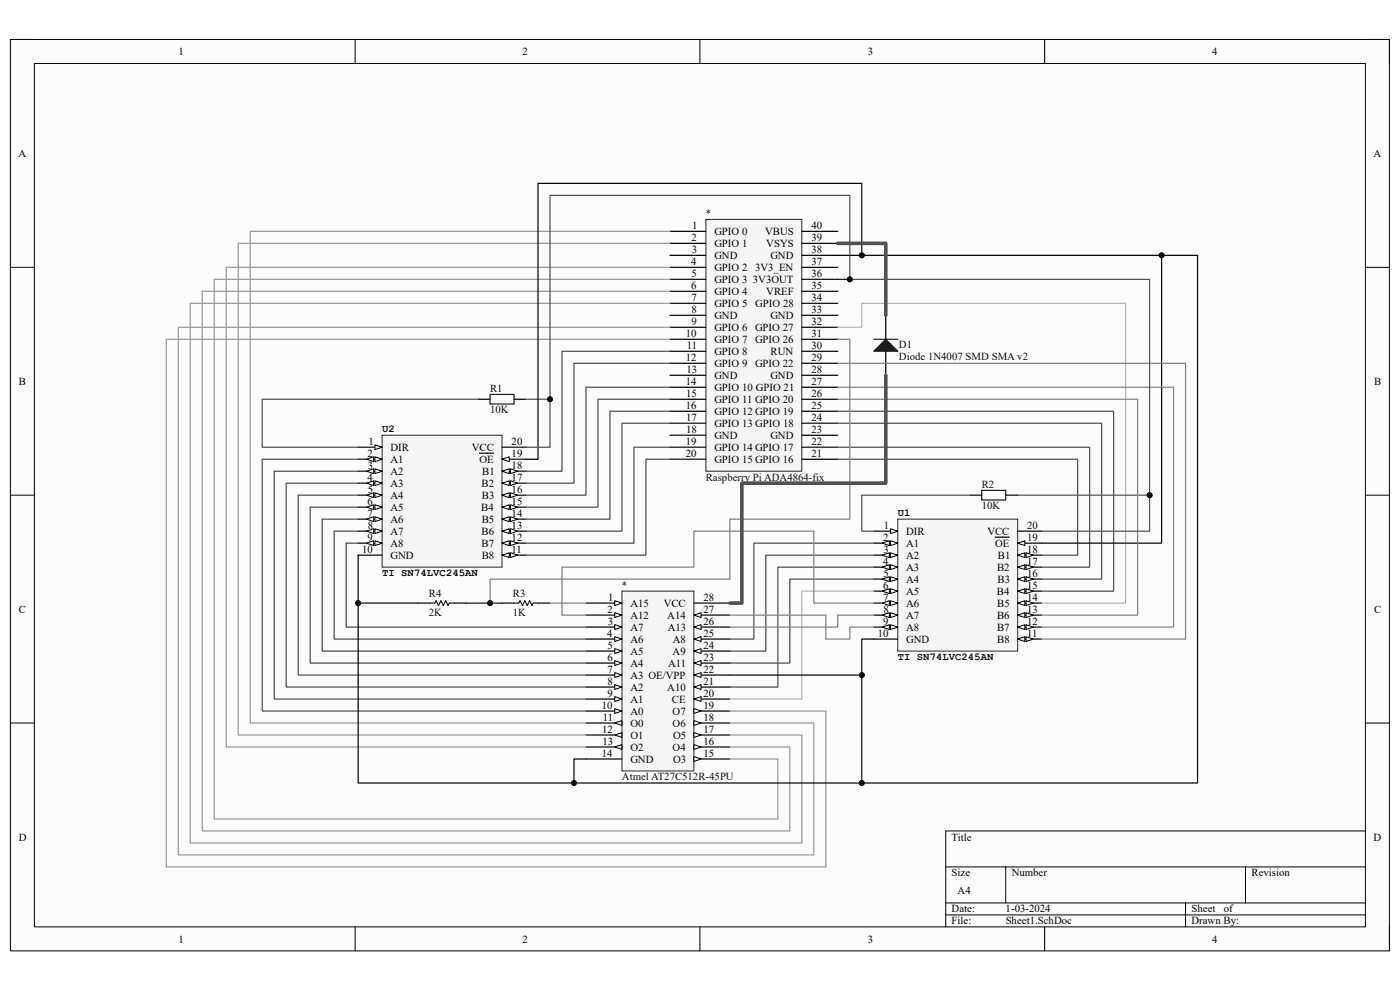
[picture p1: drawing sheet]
<svg xmlns="http://www.w3.org/2000/svg" width="297mm" height="210mm" viewBox="0 0 297 210" stroke-linecap="round" stroke-linejoin="round" font-family="sans-serif">
<path d="M2.2 8.4h292.6v193.3h-292.6z" fill-rule="evenodd" fill="#fcfcfc"/>
<path d="M2.2 8.4h292.6v193.3h-292.6z" fill="none" stroke="#000" stroke-width=".21"/>
<path d="M7.3 13.5h282.4v183.1h-282.4z" fill-rule="evenodd" fill="#fcfcfc"/>
<g fill="none" stroke="#000" stroke-width=".21">
<path d="M2.2 8.4h5.1M7.3 13.5h282.4v183.1h-282.4zM75.3 8.4v5.1M148.5 8.4v5.1M221.6 8.4v5.1M289.7 8.4h5.1v5.1M2.2 56.7h5.1M289.7 56.7h5.1M2.2 105h5.1M289.7 105.1h5.1M2.2 153.4h5.1M289.7 153.4h5.1"/>
<path d="M289.7 176.3h-89.1v20.3M75.3 196.6v5.1M148.5 196.6v5.1M200.6 183.9h89.1M200.6 191.5h89.1M200.6 194.1h89.1M213.4 183.9v7.6M221.6 196.6v5.1M251.5 191.5v5.1M264.2 183.9v7.6M294.8 196.6v5.1"/>
</g>
<path d="M131.9 125.4h15.3v38.2h-15.3z" fill-rule="evenodd" fill="#f5f5f5"/>
<path d="M131.9 125.4h15.3v38.2h-15.3z" fill="none" stroke="#262626" stroke-width=".21"/>
<path d="M124.3 127.9h7.6" fill="none" stroke="#000" stroke-width=".25"/>
<path d="M130.4 127.4l1.5 .5-1.5 .5z" fill="#fbfbfb"/>
<path d="M130.4 127.4l1.5 .5-1.5 .5z" fill="none" stroke="#000" stroke-width=".21"/>
<path d="M124.3 130.5h7.6" fill="none" stroke="#000" stroke-width=".25"/>
<path d="M130.4 130l1.5 .5-1.5 .5z" fill="#fbfbfb"/>
<path d="M130.4 130l1.5 .5-1.5 .5z" fill="none" stroke="#000" stroke-width=".21"/>
<path d="M124.3 133h7.6" fill="none" stroke="#000" stroke-width=".25"/>
<path d="M130.4 132.5l1.5 .5-1.5 .5z" fill="#fbfbfb"/>
<path d="M130.4 132.5l1.5 .5-1.5 .5z" fill="none" stroke="#000" stroke-width=".21"/>
<path d="M124.3 135.6h7.6" fill="none" stroke="#000" stroke-width=".25"/>
<path d="M130.4 135.1l1.5 .5-1.5 .5z" fill="#fbfbfb"/>
<path d="M130.4 135.1l1.5 .5-1.5 .5z" fill="none" stroke="#000" stroke-width=".21"/>
<path d="M124.3 138.1h7.6" fill="none" stroke="#000" stroke-width=".25"/>
<path d="M130.4 137.6l1.5 .5-1.5 .5z" fill="#fbfbfb"/>
<path d="M130.4 137.6l1.5 .5-1.5 .5z" fill="none" stroke="#000" stroke-width=".21"/>
<path d="M124.3 140.7h7.6" fill="none" stroke="#000" stroke-width=".25"/>
<path d="M130.4 140.1l1.5 .6-1.5 .5z" fill="#fbfbfb"/>
<path d="M130.4 140.1l1.5 .6-1.5 .5z" fill="none" stroke="#000" stroke-width=".21"/>
<path d="M124.3 143.2h7.6" fill="none" stroke="#000" stroke-width=".25"/>
<path d="M130.4 142.7l1.5 .5-1.5 .5z" fill="#fbfbfb"/>
<path d="M130.4 142.7l1.5 .5-1.5 .5z" fill="none" stroke="#000" stroke-width=".21"/>
<path d="M124.3 145.7h7.6" fill="none" stroke="#000" stroke-width=".25"/>
<path d="M130.4 145.2l1.5 .5-1.5 .6z" fill="#fbfbfb"/>
<path d="M130.4 145.2l1.5 .5-1.5 .6z" fill="none" stroke="#000" stroke-width=".21"/>
<path d="M124.3 148.3h7.6" fill="none" stroke="#000" stroke-width=".25"/>
<path d="M130.4 147.8l1.5 .5-1.5 .5z" fill="#fbfbfb"/>
<path d="M130.4 147.8l1.5 .5-1.5 .5z" fill="none" stroke="#000" stroke-width=".21"/>
<path d="M124.3 150.8h7.6" fill="none" stroke="#000" stroke-width=".25"/>
<path d="M130.4 150.3l1.5 .5-1.5 .5z" fill="#fbfbfb"/>
<path d="M130.4 150.3l1.5 .5-1.5 .5z" fill="none" stroke="#000" stroke-width=".21"/>
<path d="M124.3 153.4h7.6" fill="none" stroke="#000" stroke-width=".25"/>
<path d="M130.4 153.4l1.5-.5v1z" fill="#fbfbfb"/>
<path d="M130.4 153.4l1.5-.5v1z" fill="none" stroke="#000" stroke-width=".21"/>
<path d="M124.3 155.9h7.6" fill="none" stroke="#000" stroke-width=".25"/>
<path d="M130.4 155.9l1.5-.5v1z" fill="#fbfbfb"/>
<path d="M130.4 155.9l1.5-.5v1z" fill="none" stroke="#000" stroke-width=".21"/>
<path d="M124.3 158.5h7.6" fill="none" stroke="#000" stroke-width=".25"/>
<path d="M130.4 158.5l1.5-.5v1z" fill="#fbfbfb"/>
<path d="M130.4 158.5l1.5-.5v1z" fill="none" stroke="#000" stroke-width=".21"/>
<path d="M124.3 161h7.6M147.2 161h7.6" fill="none" stroke="#000" stroke-width=".25"/>
<path d="M147.2 160.5l1.5 .5-1.5 .5z" fill="#fbfbfb"/>
<path d="M147.2 160.5l1.5 .5-1.5 .5z" fill="none" stroke="#000" stroke-width=".21"/>
<path d="M147.2 158.5h7.6" fill="none" stroke="#000" stroke-width=".25"/>
<path d="M147.2 158l1.5 .5-1.5 .5z" fill="#fbfbfb"/>
<path d="M147.2 158l1.5 .5-1.5 .5z" fill="none" stroke="#000" stroke-width=".21"/>
<path d="M147.2 155.9h7.6" fill="none" stroke="#000" stroke-width=".25"/>
<path d="M147.2 155.4l1.5 .5-1.5 .5z" fill="#fbfbfb"/>
<path d="M147.2 155.4l1.5 .5-1.5 .5z" fill="none" stroke="#000" stroke-width=".21"/>
<path d="M147.2 153.4h7.6" fill="none" stroke="#000" stroke-width=".25"/>
<path d="M147.2 152.9l1.5 .5-1.5 .5z" fill="#fbfbfb"/>
<path d="M147.2 152.9l1.5 .5-1.5 .5z" fill="none" stroke="#000" stroke-width=".21"/>
<path d="M147.2 150.8h7.6" fill="none" stroke="#000" stroke-width=".25"/>
<path d="M147.2 150.3l1.5 .5-1.5 .5z" fill="#fbfbfb"/>
<path d="M147.2 150.3l1.5 .5-1.5 .5z" fill="none" stroke="#000" stroke-width=".21"/>
<path d="M147.2 148.3h7.6" fill="none" stroke="#000" stroke-width=".25"/>
<path d="M147.2 148.3l1.5-.5v1z" fill="#fbfbfb"/>
<path d="M147.2 148.3l1.5-.5v1z" fill="none" stroke="#000" stroke-width=".21"/>
<path d="M147.2 145.7h7.6" fill="none" stroke="#000" stroke-width=".25"/>
<path d="M147.2 145.7l1.5-.5v1.1z" fill="#fbfbfb"/>
<path d="M147.2 145.7l1.5-.5v1.1z" fill="none" stroke="#000" stroke-width=".21"/>
<path d="M147.2 143.2h7.6" fill="none" stroke="#000" stroke-width=".25"/>
<path d="M147.2 143.2l1.5-.5v1z" fill="#fbfbfb"/>
<path d="M147.2 143.2l1.5-.5v1z" fill="none" stroke="#000" stroke-width=".21"/>
<path d="M147.2 140.7h7.6" fill="none" stroke="#000" stroke-width=".25"/>
<path d="M147.2 140.7l1.5-.6v1.1z" fill="#fbfbfb"/>
<path d="M147.2 140.7l1.5-.6v1.1z" fill="none" stroke="#000" stroke-width=".21"/>
<path d="M147.2 138.1h7.6" fill="none" stroke="#000" stroke-width=".25"/>
<path d="M147.2 138.1l1.5-.5v1z" fill="#fbfbfb"/>
<path d="M147.2 138.1l1.5-.5v1z" fill="none" stroke="#000" stroke-width=".21"/>
<path d="M147.2 135.6h7.6" fill="none" stroke="#000" stroke-width=".25"/>
<path d="M147.2 135.6l1.5-.5v1z" fill="#fbfbfb"/>
<path d="M147.2 135.6l1.5-.5v1z" fill="none" stroke="#000" stroke-width=".21"/>
<path d="M147.2 133h7.6" fill="none" stroke="#000" stroke-width=".25"/>
<path d="M147.2 133l1.5-.5v1z" fill="#fbfbfb"/>
<path d="M147.2 133l1.5-.5v1z" fill="none" stroke="#000" stroke-width=".21"/>
<path d="M147.2 130.5h7.6" fill="none" stroke="#000" stroke-width=".25"/>
<path d="M147.2 130.5l1.5-.5v1z" fill="#fbfbfb"/>
<path d="M147.2 130.5l1.5-.5v1z" fill="none" stroke="#000" stroke-width=".21"/>
<path d="M147.2 127.9h7.6" fill="none" stroke="#000" stroke-width=".25"/>
<path d="M149.8 46.5h20.3v53.5h-20.3z" fill-rule="evenodd" fill="#f5f5f5"/>
<path d="M149.8 46.5h20.3v53.5h-20.3z" fill="none" stroke="#262626" stroke-width=".21"/>
<g fill="none" stroke="#000" stroke-width=".25">
<path d="M142.1 49.1h7.7M142.1 51.6h7.7M142.1 54.2h7.7M142.1 56.7h7.7M142.1 59.3h7.7M170.1 49.1h7.6M170.1 51.6h7.6M170.1 54.2h7.6M170.1 56.7h7.6M170.1 59.3h7.6M142.1 61.8h7.7M142.1 64.3h7.7"/>
<path d="M142.1 66.9h7.7M142.1 69.4h7.7M142.1 72h7.7M142.1 74.5h7.7M142.1 77.1h7.7M142.1 79.6h7.7M170.1 61.8h7.6M170.1 64.3h7.6M170.1 66.9h7.6M170.1 69.4h7.6M170.1 72h7.6M170.1 74.5h7.6"/>
<path d="M170.1 77.1h7.6M170.1 79.6h7.6M142.1 82.1h7.7M142.1 84.7h7.7M142.1 87.2h7.7M142.1 89.8h7.7M142.1 92.3h7.7M142.1 94.9h7.7M142.1 97.4h7.7M170.1 82.1h7.6M170.1 84.7h7.6M170.1 87.2h7.6"/>
<path d="M170.1 89.8h7.6M170.1 92.3h7.6M170.1 94.9h7.6M170.1 97.4h7.6"/>
</g>
<path d="M190.5 110.1h25.4v28h-25.4z" fill-rule="evenodd" fill="#f5f5f5"/>
<path d="M190.5 110.1h25.4v28h-25.4z" fill="none" stroke="#262626" stroke-width=".21"/>
<path d="M185.4 112.7h5.1" fill="none" stroke="#000" stroke-width=".25"/>
<path d="M188.9 112.2l1.6 .5-1.6 .5z" fill="#fbfbfb"/>
<path d="M188.9 112.2l1.6 .5-1.6 .5z" fill="none" stroke="#000" stroke-width=".21"/>
<path d="M185.4 115.2h5.1" fill="none" stroke="#000" stroke-width=".25"/>
<path d="M188.9 114.7l1.6 .5-1.6 .5z" fill="#fbfbfb"/>
<path d="M188.9 114.7l1.6 .5-1.6 .5z" fill="none" stroke="#000" stroke-width=".21"/>
<path d="M187.2 115.2l1.5-.5v1z" fill="#fbfbfb"/>
<path d="M187.2 115.2l1.5-.5v1z" fill="none" stroke="#000" stroke-width=".21"/>
<path d="M185.4 117.8h5.1" fill="none" stroke="#000" stroke-width=".25"/>
<path d="M188.9 117.3l1.6 .5-1.6 .5z" fill="#fbfbfb"/>
<path d="M188.9 117.3l1.6 .5-1.6 .5z" fill="none" stroke="#000" stroke-width=".21"/>
<path d="M187.2 117.8l1.5-.5v1z" fill="#fbfbfb"/>
<path d="M187.2 117.8l1.5-.5v1z" fill="none" stroke="#000" stroke-width=".21"/>
<path d="M185.4 120.3h5.1" fill="none" stroke="#000" stroke-width=".25"/>
<path d="M188.9 119.8l1.6 .5-1.6 .5z" fill="#fbfbfb"/>
<path d="M188.9 119.8l1.6 .5-1.6 .5z" fill="none" stroke="#000" stroke-width=".21"/>
<path d="M187.2 120.3l1.5-.5v1z" fill="#fbfbfb"/>
<path d="M187.2 120.3l1.5-.5v1z" fill="none" stroke="#000" stroke-width=".21"/>
<path d="M185.4 122.9h5.1" fill="none" stroke="#000" stroke-width=".25"/>
<path d="M188.9 122.3l1.6 .6-1.6 .5z" fill="#fbfbfb"/>
<path d="M188.9 122.3l1.6 .6-1.6 .5z" fill="none" stroke="#000" stroke-width=".21"/>
<path d="M187.2 122.9l1.5-.6v1.1z" fill="#fbfbfb"/>
<path d="M187.2 122.9l1.5-.6v1.1z" fill="none" stroke="#000" stroke-width=".21"/>
<path d="M185.4 125.4h5.1" fill="none" stroke="#000" stroke-width=".25"/>
<path d="M188.9 124.9l1.6 .5-1.6 .5z" fill="#fbfbfb"/>
<path d="M188.9 124.9l1.6 .5-1.6 .5z" fill="none" stroke="#000" stroke-width=".21"/>
<path d="M187.2 125.4l1.5-.5v1z" fill="#fbfbfb"/>
<path d="M187.2 125.4l1.5-.5v1z" fill="none" stroke="#000" stroke-width=".21"/>
<path d="M185.4 127.9h5.1" fill="none" stroke="#000" stroke-width=".25"/>
<path d="M188.9 127.4l1.6 .5-1.6 .5z" fill="#fbfbfb"/>
<path d="M188.9 127.4l1.6 .5-1.6 .5z" fill="none" stroke="#000" stroke-width=".21"/>
<path d="M187.2 127.9l1.5-.5v1z" fill="#fbfbfb"/>
<path d="M187.2 127.9l1.5-.5v1z" fill="none" stroke="#000" stroke-width=".21"/>
<path d="M185.4 130.5h5.1" fill="none" stroke="#000" stroke-width=".25"/>
<path d="M188.9 130l1.6 .5-1.6 .5z" fill="#fbfbfb"/>
<path d="M188.9 130l1.6 .5-1.6 .5z" fill="none" stroke="#000" stroke-width=".21"/>
<path d="M187.2 130.5l1.5-.5v1z" fill="#fbfbfb"/>
<path d="M187.2 130.5l1.5-.5v1z" fill="none" stroke="#000" stroke-width=".21"/>
<path d="M185.4 133h5.1" fill="none" stroke="#000" stroke-width=".25"/>
<path d="M188.9 132.5l1.6 .5-1.6 .5z" fill="#fbfbfb"/>
<path d="M188.9 132.5l1.6 .5-1.6 .5z" fill="none" stroke="#000" stroke-width=".21"/>
<path d="M187.2 133l1.5-.5v1z" fill="#fbfbfb"/>
<path d="M187.2 133l1.5-.5v1z" fill="none" stroke="#000" stroke-width=".21"/>
<path d="M185.4 135.6h5.1M215.9 135.6h5.1" fill="none" stroke="#000" stroke-width=".25"/>
<path d="M215.9 135.6l1.5-.5v1z" fill="#fbfbfb"/>
<path d="M215.9 135.6l1.5-.5v1z" fill="none" stroke="#000" stroke-width=".21"/>
<path d="M217.7 135.1l1.5 .5-1.5 .5z" fill="#fbfbfb"/>
<path d="M217.7 135.1l1.5 .5-1.5 .5z" fill="none" stroke="#000" stroke-width=".21"/>
<path d="M215.9 133h5.1" fill="none" stroke="#000" stroke-width=".25"/>
<path d="M215.9 133l1.5-.5v1z" fill="#fbfbfb"/>
<path d="M215.9 133l1.5-.5v1z" fill="none" stroke="#000" stroke-width=".21"/>
<path d="M217.7 132.5l1.5 .5-1.5 .5z" fill="#fbfbfb"/>
<path d="M217.7 132.5l1.5 .5-1.5 .5z" fill="none" stroke="#000" stroke-width=".21"/>
<path d="M215.9 130.5h5.1" fill="none" stroke="#000" stroke-width=".25"/>
<path d="M215.9 130.5l1.5-.5v1z" fill="#fbfbfb"/>
<path d="M215.9 130.5l1.5-.5v1z" fill="none" stroke="#000" stroke-width=".21"/>
<path d="M217.7 130l1.5 .5-1.5 .5z" fill="#fbfbfb"/>
<path d="M217.7 130l1.5 .5-1.5 .5z" fill="none" stroke="#000" stroke-width=".21"/>
<path d="M215.9 127.9h5.1" fill="none" stroke="#000" stroke-width=".25"/>
<path d="M215.9 127.9l1.5-.5v1z" fill="#fbfbfb"/>
<path d="M215.9 127.9l1.5-.5v1z" fill="none" stroke="#000" stroke-width=".21"/>
<path d="M217.7 127.4l1.5 .5-1.5 .5z" fill="#fbfbfb"/>
<path d="M217.7 127.4l1.5 .5-1.5 .5z" fill="none" stroke="#000" stroke-width=".21"/>
<path d="M215.9 125.4h5.1" fill="none" stroke="#000" stroke-width=".25"/>
<path d="M215.9 125.4l1.5-.5v1z" fill="#fbfbfb"/>
<path d="M215.9 125.4l1.5-.5v1z" fill="none" stroke="#000" stroke-width=".21"/>
<path d="M217.7 124.9l1.5 .5-1.5 .5z" fill="#fbfbfb"/>
<path d="M217.7 124.9l1.5 .5-1.5 .5z" fill="none" stroke="#000" stroke-width=".21"/>
<path d="M215.9 122.9h5.1" fill="none" stroke="#000" stroke-width=".25"/>
<path d="M215.9 122.9l1.5-.6v1.1z" fill="#fbfbfb"/>
<path d="M215.9 122.9l1.5-.6v1.1z" fill="none" stroke="#000" stroke-width=".21"/>
<path d="M217.7 122.3l1.5 .6-1.5 .5z" fill="#fbfbfb"/>
<path d="M217.7 122.3l1.5 .6-1.5 .5z" fill="none" stroke="#000" stroke-width=".21"/>
<path d="M215.9 120.3h5.1" fill="none" stroke="#000" stroke-width=".25"/>
<path d="M215.9 120.3l1.5-.5v1z" fill="#fbfbfb"/>
<path d="M215.9 120.3l1.5-.5v1z" fill="none" stroke="#000" stroke-width=".21"/>
<path d="M217.7 119.8l1.5 .5-1.5 .5z" fill="#fbfbfb"/>
<path d="M217.7 119.8l1.5 .5-1.5 .5z" fill="none" stroke="#000" stroke-width=".21"/>
<path d="M215.9 117.8h5.1" fill="none" stroke="#000" stroke-width=".25"/>
<path d="M215.9 117.8l1.5-.5v1z" fill="#fbfbfb"/>
<path d="M215.9 117.8l1.5-.5v1z" fill="none" stroke="#000" stroke-width=".21"/>
<path d="M217.7 117.3l1.5 .5-1.5 .5z" fill="#fbfbfb"/>
<path d="M217.7 117.3l1.5 .5-1.5 .5z" fill="none" stroke="#000" stroke-width=".21"/>
<path d="M215.9 115.2h5.1" fill="none" stroke="#000" stroke-width=".25"/>
<path d="M215.9 115.2l1.5-.5v1z" fill="#fbfbfb"/>
<path d="M215.9 115.2l1.5-.5v1z" fill="none" stroke="#000" stroke-width=".21"/>
<path d="M211.1 114h3M215.9 112.7h5.1" fill="none" stroke="#000" stroke-width=".25"/>
<path d="M81.1 92.3h25.4v28h-25.4z" fill-rule="evenodd" fill="#f5f5f5"/>
<path d="M81.1 92.3h25.4v28h-25.4z" fill="none" stroke="#262626" stroke-width=".21"/>
<path d="M76 94.9h5.1" fill="none" stroke="#000" stroke-width=".25"/>
<path d="M79.5 94.4l1.6 .5-1.6 .5z" fill="#fbfbfb"/>
<path d="M79.5 94.4l1.6 .5-1.6 .5z" fill="none" stroke="#000" stroke-width=".21"/>
<path d="M76 97.4h5.1" fill="none" stroke="#000" stroke-width=".25"/>
<path d="M79.5 96.9l1.6 .5-1.6 .5z" fill="#fbfbfb"/>
<path d="M79.5 96.9l1.6 .5-1.6 .5z" fill="none" stroke="#000" stroke-width=".21"/>
<path d="M77.8 97.4l1.5-.5v1z" fill="#fbfbfb"/>
<path d="M77.8 97.4l1.5-.5v1z" fill="none" stroke="#000" stroke-width=".21"/>
<path d="M76 100h5.1" fill="none" stroke="#000" stroke-width=".25"/>
<path d="M79.5 99.4l1.6 .6-1.6 .5z" fill="#fbfbfb"/>
<path d="M79.5 99.4l1.6 .6-1.6 .5z" fill="none" stroke="#000" stroke-width=".21"/>
<path d="M77.8 100l1.5-.6v1.1z" fill="#fbfbfb"/>
<path d="M77.8 100l1.5-.6v1.1z" fill="none" stroke="#000" stroke-width=".21"/>
<path d="M76 102.5h5.1" fill="none" stroke="#000" stroke-width=".25"/>
<path d="M79.5 102l1.6 .5-1.6 .5z" fill="#fbfbfb"/>
<path d="M79.5 102l1.6 .5-1.6 .5z" fill="none" stroke="#000" stroke-width=".21"/>
<path d="M77.8 102.5l1.5-.5v1z" fill="#fbfbfb"/>
<path d="M77.8 102.5l1.5-.5v1z" fill="none" stroke="#000" stroke-width=".21"/>
<path d="M76 105h5.1" fill="none" stroke="#000" stroke-width=".25"/>
<path d="M79.5 104.5l1.6 .5-1.6 .6z" fill="#fbfbfb"/>
<path d="M79.5 104.5l1.6 .5-1.6 .6z" fill="none" stroke="#000" stroke-width=".21"/>
<path d="M77.8 105l1.5-.5v1.1z" fill="#fbfbfb"/>
<path d="M77.8 105l1.5-.5v1.1z" fill="none" stroke="#000" stroke-width=".21"/>
<path d="M76 107.6h5.1" fill="none" stroke="#000" stroke-width=".25"/>
<path d="M79.5 107.1l1.6 .5-1.6 .5z" fill="#fbfbfb"/>
<path d="M79.5 107.1l1.6 .5-1.6 .5z" fill="none" stroke="#000" stroke-width=".21"/>
<path d="M77.8 107.6l1.5-.5v1z" fill="#fbfbfb"/>
<path d="M77.8 107.6l1.5-.5v1z" fill="none" stroke="#000" stroke-width=".21"/>
<path d="M76 110.1h5.1" fill="none" stroke="#000" stroke-width=".25"/>
<path d="M79.5 109.6l1.6 .5-1.6 .5z" fill="#fbfbfb"/>
<path d="M79.5 109.6l1.6 .5-1.6 .5z" fill="none" stroke="#000" stroke-width=".21"/>
<path d="M77.8 110.1l1.5-.5v1z" fill="#fbfbfb"/>
<path d="M77.8 110.1l1.5-.5v1z" fill="none" stroke="#000" stroke-width=".21"/>
<path d="M76 112.7h5.1" fill="none" stroke="#000" stroke-width=".25"/>
<path d="M79.5 112.2l1.6 .5-1.6 .5z" fill="#fbfbfb"/>
<path d="M79.5 112.2l1.6 .5-1.6 .5z" fill="none" stroke="#000" stroke-width=".21"/>
<path d="M77.8 112.7l1.5-.5v1z" fill="#fbfbfb"/>
<path d="M77.8 112.7l1.5-.5v1z" fill="none" stroke="#000" stroke-width=".21"/>
<path d="M76 115.2h5.1" fill="none" stroke="#000" stroke-width=".25"/>
<path d="M79.5 114.7l1.6 .5-1.6 .5z" fill="#fbfbfb"/>
<path d="M79.5 114.7l1.6 .5-1.6 .5z" fill="none" stroke="#000" stroke-width=".21"/>
<path d="M77.8 115.2l1.5-.5v1z" fill="#fbfbfb"/>
<path d="M77.8 115.2l1.5-.5v1z" fill="none" stroke="#000" stroke-width=".21"/>
<path d="M76 117.8h5.1M106.5 117.8h5.1" fill="none" stroke="#000" stroke-width=".25"/>
<path d="M106.5 117.8l1.5-.5v1z" fill="#fbfbfb"/>
<path d="M106.5 117.8l1.5-.5v1z" fill="none" stroke="#000" stroke-width=".21"/>
<path d="M108.3 117.3l1.5 .5-1.5 .5z" fill="#fbfbfb"/>
<path d="M108.3 117.3l1.5 .5-1.5 .5z" fill="none" stroke="#000" stroke-width=".21"/>
<path d="M106.5 115.2h5.1" fill="none" stroke="#000" stroke-width=".25"/>
<path d="M106.5 115.2l1.5-.5v1z" fill="#fbfbfb"/>
<path d="M106.5 115.2l1.5-.5v1z" fill="none" stroke="#000" stroke-width=".21"/>
<path d="M108.3 114.7l1.5 .5-1.5 .5z" fill="#fbfbfb"/>
<path d="M108.3 114.7l1.5 .5-1.5 .5z" fill="none" stroke="#000" stroke-width=".21"/>
<path d="M106.5 112.7h5.1" fill="none" stroke="#000" stroke-width=".25"/>
<path d="M106.5 112.7l1.5-.5v1z" fill="#fbfbfb"/>
<path d="M106.5 112.7l1.5-.5v1z" fill="none" stroke="#000" stroke-width=".21"/>
<path d="M108.3 112.2l1.5 .5-1.5 .5z" fill="#fbfbfb"/>
<path d="M108.3 112.2l1.5 .5-1.5 .5z" fill="none" stroke="#000" stroke-width=".21"/>
<path d="M106.5 110.1h5.1" fill="none" stroke="#000" stroke-width=".25"/>
<path d="M106.5 110.1l1.5-.5v1z" fill="#fbfbfb"/>
<path d="M106.5 110.1l1.5-.5v1z" fill="none" stroke="#000" stroke-width=".21"/>
<path d="M108.3 109.6l1.5 .5-1.5 .5z" fill="#fbfbfb"/>
<path d="M108.3 109.6l1.5 .5-1.5 .5z" fill="none" stroke="#000" stroke-width=".21"/>
<path d="M106.5 107.6h5.1" fill="none" stroke="#000" stroke-width=".25"/>
<path d="M106.5 107.6l1.5-.5v1z" fill="#fbfbfb"/>
<path d="M106.5 107.6l1.5-.5v1z" fill="none" stroke="#000" stroke-width=".21"/>
<path d="M108.3 107.1l1.5 .5-1.5 .5z" fill="#fbfbfb"/>
<path d="M108.3 107.1l1.5 .5-1.5 .5z" fill="none" stroke="#000" stroke-width=".21"/>
<path d="M106.5 105h5.1" fill="none" stroke="#000" stroke-width=".25"/>
<path d="M106.5 105l1.5-.5v1.1z" fill="#fbfbfb"/>
<path d="M106.5 105l1.5-.5v1.1z" fill="none" stroke="#000" stroke-width=".21"/>
<path d="M108.3 104.5l1.5 .5-1.5 .6z" fill="#fbfbfb"/>
<path d="M108.3 104.5l1.5 .5-1.5 .6z" fill="none" stroke="#000" stroke-width=".21"/>
<path d="M106.5 102.5h5.1" fill="none" stroke="#000" stroke-width=".25"/>
<path d="M106.5 102.5l1.5-.5v1z" fill="#fbfbfb"/>
<path d="M106.5 102.5l1.5-.5v1z" fill="none" stroke="#000" stroke-width=".21"/>
<path d="M108.3 102l1.5 .5-1.5 .5z" fill="#fbfbfb"/>
<path d="M108.3 102l1.5 .5-1.5 .5z" fill="none" stroke="#000" stroke-width=".21"/>
<path d="M106.5 100h5.1" fill="none" stroke="#000" stroke-width=".25"/>
<path d="M106.5 100l1.5-.6v1.1z" fill="#fbfbfb"/>
<path d="M106.5 100l1.5-.6v1.1z" fill="none" stroke="#000" stroke-width=".21"/>
<path d="M108.3 99.4l1.5 .6-1.5 .5z" fill="#fbfbfb"/>
<path d="M108.3 99.4l1.5 .6-1.5 .5z" fill="none" stroke="#000" stroke-width=".21"/>
<path d="M106.5 97.4h5.1" fill="none" stroke="#000" stroke-width=".25"/>
<path d="M106.5 97.4l1.5-.5v1z" fill="#fbfbfb"/>
<path d="M106.5 97.4l1.5-.5v1z" fill="none" stroke="#000" stroke-width=".21"/>
<path d="M187.9 66.9v5.1M187.9 74.5v5.1M101.4 84.7h2.6M101.7 96.1h3M106.5 94.9h5.1M109.1 84.7h2.5M205.7 105.1h2.6M213.4 105.1h2.5M88.7 127.9h2.5M96.3 127.9h2.6M106.5 127.9h2.6M114.1 127.9h2.6" fill="none" stroke="#000" stroke-width=".25"/>
<path d="M104 83.7h5.1v2h-5.1zM208.3 104h5.1v2.1h-5.1zM91.2 127.9h1.1l.2-.5 .5 1 .5-1 .5 1 .6-1 .5 1 .2-.5h1M109.1 127.9h1l.2-.5 .5 1 .5-1 .5 1 .6-1 .5 1 .2-.5h1" fill="none" stroke="#1c1c1c" stroke-width=".25"/>
<path d="M187.9 72l2.6 2.5h-5.1z" fill="#1c1c1c"/>
<path d="M185.4 72h5.1M187.9 72l2.6 2.5h-5.1z" fill="none" stroke="#1c1c1c" stroke-width=".25"/>
<path d="M142.1 49.1h-89v104.3h71.2M142.1 51.6h-91.6v104.3h73.8M142.1 56.7h-94.1v101.8h76.3M142.1 59.3h-96.6v114.4h119.5v-12.7h-10.2M142.1 61.8h-99.2v114.5h124.7v-17.8h-12.8M142.1 64.3h-101.7v114.5h129.7v-22.9h-15.3M142.1 69.4h-104.3v112h134.9v-28h-17.9M142.1 72h-106.8v111.9h139.9v-33.1h-20.4" fill="none" stroke="#969696" stroke-width=".25"/>
<g fill="none" stroke="#4a4a4a" stroke-width=".25">
<path d="M142.1 74.5h-22.9v25.5h-7.6M142.1 77.1h-20.3v25.4h-10.2M76 97.4h-20.4v53.4h68.7M76 100h-17.8v48.3h66.1M142.1 82.1h-17.8v22.9h-12.7M142.1 84.7h-15.2v22.9h-15.3M142.1 87.2h-12.7v22.9h-17.8M142.1 89.8h-10.2v22.9h-20.3M142.1 94.9h-7.6v20.3h-22.9M142.1 97.4h-5.1v20.4h-25.4M177.7 97.4h50.9v20.4h-7.6M177.7 94.9h53.5v25.4h-10.2"/>
<path d="M177.7 89.8h56v33.1h-12.7M177.7 87.2h58.6v38.2h-15.3M76 102.5h-15.3v43.2h63.6M76 105h-12.7v38.2h61M76 107.6h-10.2v33.1h58.5M76 110.1h-7.7v28h56M76 112.7h-5.1v22.9h53.4M76 115.2h-2.6v17.8h50.9M185.4 115.2h-25.5v20.4h-5.1M185.4 117.8h-22.9v20.3h-7.7M185.4 120.3h-20.4v25.5h-10.2M185.4 122.9h-17.8v17.8h-12.8"/>
</g>
<path d="M177.7 69.4h5.1v-5.1h56v63.6h-17.8M185.4 125.4h-15.3v22.9h-15.3" fill="none" stroke="#b2b2b2" stroke-width=".25"/>
<path d="M101.4 84.7h-45.8v10.2h20.4M111.6 84.7h5.1" fill="none" stroke="#4c4c4c" stroke-width=".25"/>
<circle cx="116.7" cy="84.7" r=".51" fill="#0e0e0e"/>
<circle cx="116.7" cy="84.7" r=".51" fill="none" stroke="#0e0e0e" stroke-width=".21"/>
<path d="M182.8 54.2v-15.3h-68.7v58.5h-2.5" fill="none" stroke="#000" stroke-width=".25"/>
<circle cx="182.8" cy="54.2" r=".51" fill="#0e0e0e"/>
<circle cx="182.8" cy="54.2" r=".51" fill="none" stroke="#0e0e0e" stroke-width=".21"/>
<path d="M205.7 105.1h-22.9v7.6h2.6M215.9 105.1h28" fill="none" stroke="#4c4c4c" stroke-width=".25"/>
<circle cx="243.9" cy="105.1" r=".51" fill="#0e0e0e"/>
<circle cx="243.9" cy="105.1" r=".51" fill="none" stroke="#0e0e0e" stroke-width=".21"/>
<path d="M177.7 54.2h68.7v61h-25.4" fill="none" stroke="#000" stroke-width=".25"/>
<circle cx="182.8" cy="54.2" r=".51" fill="#0e0e0e"/>
<circle cx="182.8" cy="54.2" r=".51" fill="none" stroke="#0e0e0e" stroke-width=".21"/>
<circle cx="246.4" cy="54.2" r=".51" fill="#0e0e0e"/>
<circle cx="246.4" cy="54.2" r=".51" fill="none" stroke="#0e0e0e" stroke-width=".21"/>
<path d="M177.7 77.1h73.8v58.5h-30.5M177.7 84.7h63.6v45.8h-20.3M177.7 82.1h71.3v50.9h-28M116.7 127.9h7.6M154.8 130.5h20.4v5.1h5.1v-2.6h5.1M185.4 127.9h-12.7v-15.2h-25.5v7.6h-28v10.2h5.1M185.4 130.5h-7.7v2.5h-22.9" fill="none" stroke="#7f7f7f" stroke-width=".25"/>
<path d="M98.9 127.9h7.6" fill="none" stroke="#0e0e0e" stroke-width=".25"/>
<circle cx="104" cy="127.9" r=".51" fill="#0e0e0e"/>
<circle cx="104" cy="127.9" r=".51" fill="none" stroke="#0e0e0e" stroke-width=".21"/>
<path d="M76 127.9h12.7" fill="none" stroke="#000" stroke-width=".25"/>
<circle cx="76" cy="127.9" r=".51" fill="#0e0e0e"/>
<circle cx="76" cy="127.9" r=".51" fill="none" stroke="#0e0e0e" stroke-width=".21"/>
<path d="M177.7 72h2.6v38.1h-25.5v12.8h-50.8v5" fill="none" stroke="#7f7f7f" stroke-width=".25"/>
<circle cx="104" cy="127.9" r=".51" fill="#0e0e0e"/>
<circle cx="104" cy="127.9" r=".51" fill="none" stroke="#0e0e0e" stroke-width=".21"/>
<path d="M111.6 94.9h5.1v-53.5h63.6v17.9h63.6v53.4h-22.9" fill="none" stroke="#4c4c4c" stroke-width=".25"/>
<circle cx="116.7" cy="84.7" r=".51" fill="#0e0e0e"/>
<circle cx="116.7" cy="84.7" r=".51" fill="none" stroke="#0e0e0e" stroke-width=".21"/>
<circle cx="180.3" cy="59.3" r=".51" fill="#0e0e0e"/>
<circle cx="180.3" cy="59.3" r=".51" fill="none" stroke="#0e0e0e" stroke-width=".21"/>
<circle cx="243.9" cy="105.1" r=".51" fill="#0e0e0e"/>
<circle cx="243.9" cy="105.1" r=".51" fill="none" stroke="#0e0e0e" stroke-width=".21"/>
<path d="M177.7 59.3h2.6" fill="none" stroke="#0e0e0e" stroke-width=".25"/>
<circle cx="180.3" cy="59.3" r=".51" fill="#0e0e0e"/>
<circle cx="180.3" cy="59.3" r=".51" fill="none" stroke="#0e0e0e" stroke-width=".21"/>
<path d="M124.3 161h-2.5v5.1" fill="none" stroke="#000" stroke-width=".25"/>
<circle cx="121.8" cy="166.1" r=".51" fill="#0e0e0e"/>
<circle cx="121.8" cy="166.1" r=".51" fill="none" stroke="#0e0e0e" stroke-width=".21"/>
<path d="M154.8 143.2h28" fill="none" stroke="#000" stroke-width=".25"/>
<circle cx="182.8" cy="143.2" r=".51" fill="#0e0e0e"/>
<circle cx="182.8" cy="143.2" r=".51" fill="none" stroke="#0e0e0e" stroke-width=".21"/>
<path d="M246.4 54.2h7.7v111.9h-71.3" fill="none" stroke="#000" stroke-width=".25"/>
<circle cx="182.8" cy="166.1" r=".51" fill="#0e0e0e"/>
<circle cx="182.8" cy="166.1" r=".51" fill="none" stroke="#0e0e0e" stroke-width=".21"/>
<circle cx="246.4" cy="54.2" r=".51" fill="#0e0e0e"/>
<circle cx="246.4" cy="54.2" r=".51" fill="none" stroke="#0e0e0e" stroke-width=".21"/>
<path d="M76 117.8v48.3h106.8v-30.5h2.6" fill="none" stroke="#000" stroke-width=".25"/>
<circle cx="76" cy="127.9" r=".51" fill="#0e0e0e"/>
<circle cx="76" cy="127.9" r=".51" fill="none" stroke="#0e0e0e" stroke-width=".21"/>
<circle cx="121.8" cy="166.1" r=".51" fill="#0e0e0e"/>
<circle cx="121.8" cy="166.1" r=".51" fill="none" stroke="#0e0e0e" stroke-width=".21"/>
<circle cx="182.8" cy="166.1" r=".51" fill="#0e0e0e"/>
<circle cx="182.8" cy="166.1" r=".51" fill="none" stroke="#0e0e0e" stroke-width=".21"/>
<circle cx="182.8" cy="143.2" r=".51" fill="#0e0e0e"/>
<circle cx="182.8" cy="143.2" r=".51" fill="none" stroke="#0e0e0e" stroke-width=".21"/>
<path d="M177.7 51.6h10.2v15.3M187.9 79.6v22.9h-30.5v25.4h-2.6" fill="none" stroke="#4c4c4c" stroke-width=".76"/>
<g font-size="2.3">
<text x="37.9" y="11.7">1</text>
<text x="110.9" y="11.7">2</text>
<text x="184.1" y="11.7">3</text>
<text x="257.1" y="11.7">4</text>
<text x="3.9" y="33.3">A</text>
<text x="291.4" y="33.3">A</text>
<text x="146.7" y="51.1">2</text>
<text x="146.8" y="53.6">3</text>
<text x="146.9" y="48.6">1</text>
<text x="151.6" y="49.8">GPIO 0</text>
<text x="151.6" y="52.4">GPIO 1</text>
<text x="162.3" y="49.8">VBUS</text>
<text x="162.6" y="52.4">VSYS</text>
<text x="172.1" y="48.6">40</text>
<text x="172.1" y="51.1">39</text>
<text x="172.1" y="53.6">38</text>
<text x="146.6" y="56.2">4</text>
<text x="146.7" y="58.7">5</text>
<text x="151.6" y="54.9">GND</text>
<text x="151.6" y="57.4">GPIO 2</text>
<text x="151.6" y="60">GPIO 3</text>
<text x="159.7" y="60">3V3OUT</text>
<text x="160.2" y="57.4">3V3_EN</text>
<text x="163.4" y="54.9">GND</text>
<text x="172.1" y="56.2">37</text>
<text x="172.1" y="58.7">36</text>
<text x="146.6" y="61.3">6</text>
<text x="146.7" y="63.8">7</text>
<text x="151.6" y="62.6">GPIO 4</text>
<text x="151.6" y="65.1">GPIO 5</text>
<text x="160.2" y="65.1">GPIO 28</text>
<text x="162.6" y="62.6">VREF</text>
<text x="172.1" y="61.3">35</text>
<text x="172.1" y="63.8">34</text>
<text x="145.5" y="71.5">10</text>
<text x="146.7" y="66.4">8</text>
<text x="146.7" y="68.9">9</text>
<text x="151.6" y="67.6">GND</text>
<text x="151.6" y="70.2">GPIO 6 GPIO 27</text>
<text x="163.4" y="67.6">GND</text>
<text x="172.1" y="66.4">33</text>
<text x="172.1" y="68.9">32</text>
<text x="172.1" y="71.5">31</text>
<text x="145.5" y="76.5">12</text>
<text x="145.7" y="74">11</text>
<text x="151.6" y="72.7">GPIO 7 GPIO 26</text>
<text x="151.6" y="75.3">GPIO 8</text>
<text x="151.6" y="77.8">GPIO 9 GPIO 22</text>
<text x="163.5" y="75.3">RUN</text>
<text x="172.1" y="74">30</text>
<text x="172.1" y="76.5">29</text>
<text x="4" y="81.6">B</text>
<text x="145.5" y="81.6">14</text>
<text x="145.6" y="79.1">13</text>
<text x="151.6" y="80.3">GND</text>
<text x="151.6" y="82.9">GPIO 10 GPIO 21</text>
<text x="163.4" y="80.3">GND</text>
<text x="172.1" y="79.1">28</text>
<text x="172.1" y="81.6">27</text>
<text x="291.5" y="81.6">B</text>
<text x="145.5" y="86.7">16</text>
<text x="145.5" y="89.3">17</text>
<text x="145.6" y="84.2">15</text>
<text x="151.6" y="85.4">GPIO 11 GPIO 20</text>
<text x="151.6" y="88">GPIO 12 GPIO 19</text>
<text x="172.1" y="84.2">26</text>
<text x="172.1" y="86.7">25</text>
<text x="172.1" y="89.3">24</text>
<text x="78.1" y="94.4">1</text>
<text x="82.8" y="95.6">DIR</text>
<text x="100.1" y="95.6">VCC</text>
<text x="108.5" y="94.4">20</text>
<text x="145.5" y="94.4">19</text>
<text x="145.5" y="91.8">18</text>
<text x="151.6" y="90.6">GPIO 13 GPIO 18</text>
<text x="151.6" y="93.1">GND</text>
<text x="151.6" y="95.6">GPIO 14 GPIO 17</text>
<text x="163.4" y="93.1">GND</text>
<text x="172.1" y="91.8">23</text>
<text x="172.1" y="94.4">22</text>
<text x="78" y="96.9">2</text>
<text x="78" y="102">4</text>
<text x="78.1" y="99.4">3</text>
<text x="82.8" y="98.2">A1</text>
<text x="82.8" y="100.7">A2</text>
<text x="101.7" y="98.2">OE</text>
<text x="102.3" y="100.7">B1</text>
<text x="108.5" y="102">17</text>
<text x="108.5" y="99.4">18</text>
<text x="108.5" y="96.9">19</text>
<text x="145.5" y="96.9">20</text>
<text x="151.6" y="98.2">GPIO 15 GPIO 16</text>
<text x="172.1" y="96.9">21</text>
<text x="78" y="107.1">6</text>
<text x="78" y="104.5">5</text>
<text x="82.8" y="103.3">A3</text>
<text x="82.8" y="105.8">A4</text>
<text x="102.2" y="103.3">B2</text>
<text x="102.2" y="105.8">B3</text>
<text x="108.5" y="107.1">15</text>
<text x="108.5" y="104.5">16</text>
<text x="78" y="109.6">7</text>
<text x="78" y="112.1">8</text>
<text x="82.8" y="108.3">A5</text>
<text x="82.8" y="110.9">A6</text>
<text x="82.8" y="113.4">A7</text>
<text x="102.1" y="108.3">B4</text>
<text x="102.2" y="113.4">B6</text>
<text x="102.2" y="110.9">B5</text>
<text x="108.5" y="112.1">13</text>
<text x="108.5" y="109.6">14</text>
<text x="187.5" y="112.1">1</text>
<text x="192.2" y="113.4">DIR</text>
<text x="209.5" y="113.4">VCC</text>
<text x="217.9" y="112.1">20</text>
<text x="76.8" y="117.3">10</text>
<text x="78" y="114.7">9</text>
<text x="82.8" y="116">A8</text>
<text x="82.8" y="118.5">GND</text>
<text x="102.2" y="116">B7</text>
<text x="102.2" y="118.5">B8</text>
<text x="108.5" y="117.3">11</text>
<text x="108.5" y="114.7">12</text>
<text x="187.4" y="114.7">2</text>
<text x="187.4" y="119.8">4</text>
<text x="187.5" y="117.3">3</text>
<text x="192.2" y="116">A1</text>
<text x="192.2" y="118.5">A2</text>
<text x="211.1" y="116">OE</text>
<text x="211.7" y="118.5">B1</text>
<text x="217.9" y="119.8">17</text>
<text x="217.9" y="117.3">18</text>
<text x="217.9" y="114.7">19</text>
<text x="187.4" y="124.9">6</text>
<text x="187.4" y="122.3">5</text>
<text x="192.2" y="121.1">A3</text>
<text x="192.2" y="123.6">A4</text>
<text x="211.5" y="121.1">B2</text>
<text x="211.6" y="123.6">B3</text>
<text x="217.9" y="124.9">15</text>
<text x="217.9" y="122.3">16</text>
<text x="4" y="130">C</text>
<text x="128.9" y="130">2</text>
<text x="129" y="127.4">1</text>
<text x="133.7" y="128.7">A15</text>
<text x="133.7" y="131.2">A12</text>
<text x="140.8" y="128.7">VCC</text>
<text x="141.6" y="131.2">A14</text>
<text x="149.2" y="130">27</text>
<text x="149.2" y="127.4">28</text>
<text x="187.4" y="127.4">7</text>
<text x="187.4" y="130">8</text>
<text x="192.2" y="126.2">A5</text>
<text x="192.2" y="128.7">A6</text>
<text x="192.2" y="131.2">A7</text>
<text x="211.5" y="126.2">B4</text>
<text x="211.5" y="131.2">B6</text>
<text x="211.6" y="128.7">B5</text>
<text x="217.9" y="130">13</text>
<text x="217.9" y="127.4">14</text>
<text x="291.5" y="130">C</text>
<text x="128.8" y="135">4</text>
<text x="128.9" y="137.6">5</text>
<text x="128.9" y="132.5">3</text>
<text x="133.7" y="133.8">A7</text>
<text x="133.7" y="136.3">A6</text>
<text x="141.6" y="133.8">A13</text>
<text x="142.7" y="136.3">A8</text>
<text x="149.2" y="137.6">24</text>
<text x="149.2" y="135">25</text>
<text x="149.2" y="132.5">26</text>
<text x="186.2" y="135">10</text>
<text x="187.4" y="132.5">9</text>
<text x="192.2" y="133.8">A8</text>
<text x="192.2" y="136.3">GND</text>
<text x="211.5" y="133.8">B7</text>
<text x="211.6" y="136.3">B8</text>
<text x="217.9" y="135">11</text>
<text x="217.9" y="132.5">12</text>
<text x="128.9" y="140.1">6</text>
<text x="128.9" y="142.7">7</text>
<text x="133.7" y="138.9">A5</text>
<text x="133.7" y="141.4">A4</text>
<text x="133.7" y="144">A3 OE/VPP</text>
<text x="141.7" y="141.4">A11</text>
<text x="142.7" y="138.9">A9</text>
<text x="149.2" y="142.7">22</text>
<text x="149.2" y="140.1">23</text>
<text x="128.9" y="147.8">9</text>
<text x="128.9" y="145.2">8</text>
<text x="133.7" y="146.5">A2</text>
<text x="133.7" y="149.1">A1</text>
<text x="141.6" y="146.5">A10</text>
<text x="142.5" y="149.1">CE</text>
<text x="149.2" y="147.8">20</text>
<text x="149.2" y="145.2">21</text>
<text x="127.7" y="150.3">10</text>
<text x="127.7" y="155.4">12</text>
<text x="127.9" y="152.9">11</text>
<text x="133.7" y="151.6">A0</text>
<text x="133.7" y="154.1">O0</text>
<text x="142.7" y="154.1">O6</text>
<text x="142.7" y="151.6">O7</text>
<text x="149.2" y="155.4">17</text>
<text x="149.2" y="152.9">18</text>
<text x="149.2" y="150.3">19</text>
<text x="127.7" y="160.5">14</text>
<text x="127.8" y="157.9">13</text>
<text x="133.7" y="156.7">O1</text>
<text x="133.7" y="159.2">O2</text>
<text x="133.7" y="161.8">GND</text>
<text x="142.7" y="159.2">O4</text>
<text x="142.8" y="161.8">O3</text>
<text x="142.8" y="156.7">O5</text>
<text x="149.2" y="160.5">15</text>
<text x="149.2" y="157.9">16</text>
<text x="4" y="178.3">D</text>
<text x="201.9" y="178.3">Title</text>
<text x="291.4" y="178.3">D</text>
<text x="201.9" y="185.9">Size</text>
<text x="214.6" y="185.9">Number</text>
<text x="265.5" y="185.9">Revision</text>
<text x="203.2" y="189.7">A4</text>
<text x="201.9" y="193.5">Date:</text>
<text x="201.9" y="196.1">File:</text>
<text x="213.3" y="193.5">1-03-2024</text>
<text x="213.4" y="196.1">Sheet1.SchDoc</text>
<text x="252.8" y="196.1">Drawn By:</text>
<text x="252.8" y="193.5">Sheet</text>
<text x="259.6" y="193.5">of</text>
<text x="37.9" y="199.9">1</text>
<text x="110.9" y="199.9">2</text>
<text x="184.1" y="199.9">3</text>
<text x="257.1" y="199.9">4</text>
</g>
<g font-size="2.3" fill="#0e0e0e">
<text x="149.7" y="46">*</text>
<text x="190.7" y="73.7">D1</text>
<text x="190.7" y="76.3">Diode 1N4007 SMD SMA v2</text>
<text x="104" y="83.1">R1</text>
<text x="104" y="87.7">10K</text>
<text x="149.7" y="102">Raspberry Pi ADA4864-fix</text>
<text x="208.3" y="103.5">R2</text>
<text x="208.3" y="108.1">10K</text>
<text x="132" y="124.9">*</text>
<text x="91" y="126.7">R4</text>
<text x="91" y="130.7">2K</text>
<text x="108.8" y="126.7">R3</text>
<text x="108.8" y="130.7">1K</text>
<text x="132" y="165.6">Atmel AT27C512R-45PU</text>
</g>
<g font-size="2.2" fill="#0e0e0e">
<text x="81.1" y="91.7">U2</text>
<text x="190.5" y="109.5">U1</text>
<text x="81.1" y="122.2">TI SN74LVC245AN</text>
<text x="190.5" y="140">TI SN74LVC245AN</text>
</g>
</svg>
